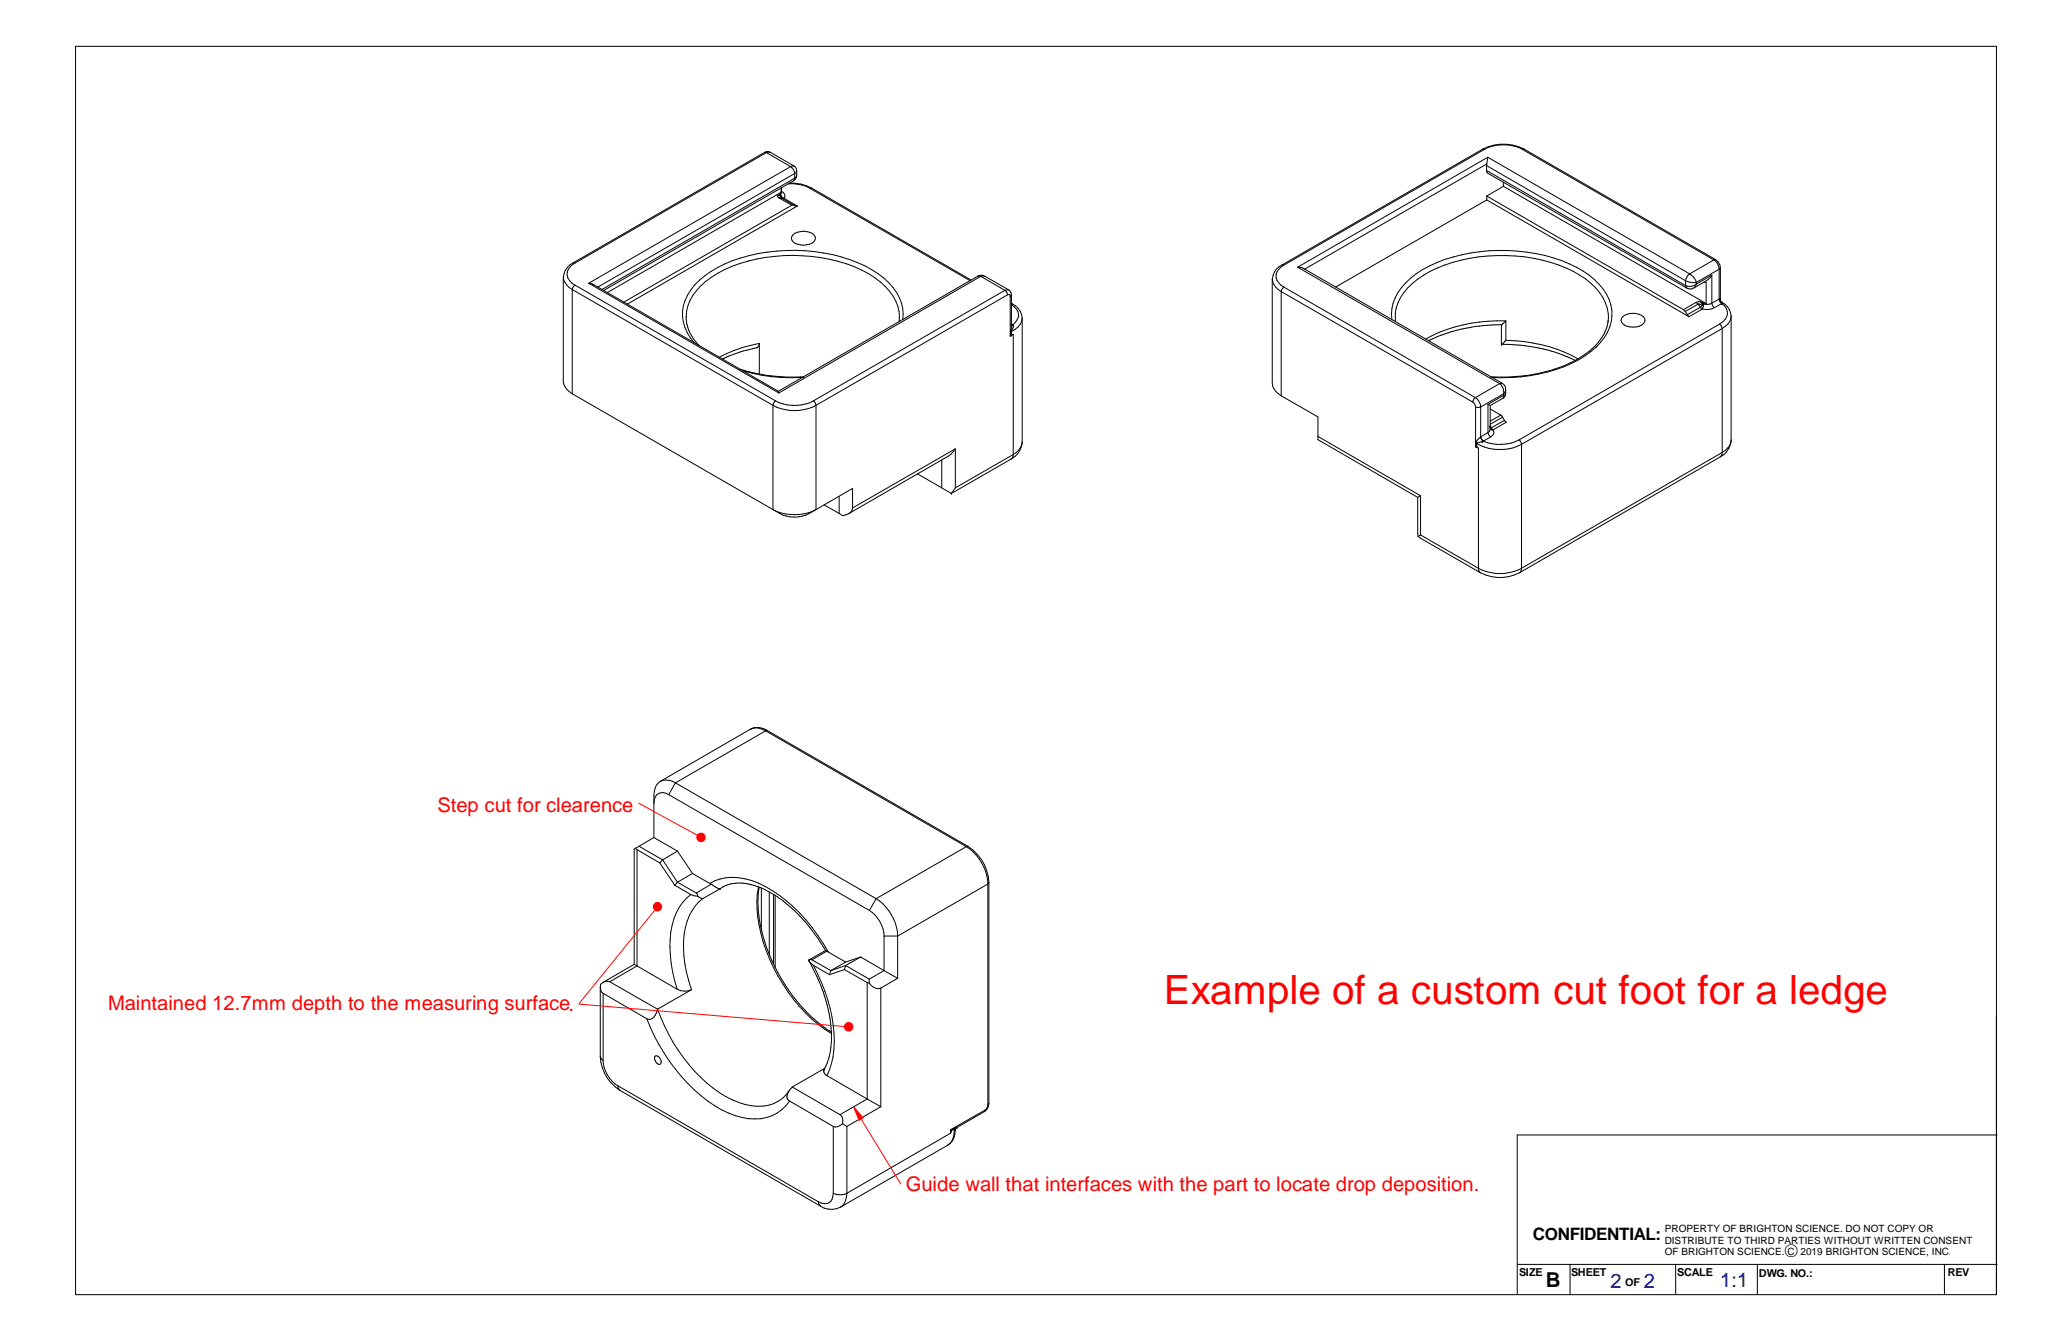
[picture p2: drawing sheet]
<svg xmlns="http://www.w3.org/2000/svg" width="432mm" height="279mm" viewBox="0 0 432 279" stroke-linecap="round" stroke-linejoin="round" font-family="sans-serif">
<g fill="none" stroke="#000" stroke-width=".21">
<path d="M15.7 9.7h400.4v260h-400.4zM159.3 31.8h.4M159.3 31.8l-39.9 23M159.7 31.8l5.1 2.9M159.7 31.8l-39.9 23M160.5 31.7l-.8 .1M160.5 31.7l5 2.9M160.5 31.7l-.8-.1-.4 .2M162.8 39.8h.1M162.8 39.2l-.1 1.3M162.9 39.8l-.1 .1M162.9 39.8a.99 .99 0 0 1 .5 1.5"/>
<path d="M164.3 38.3a8.4 8.4 0 0 1 4.5 .9M164.5 38.1a8.8 8.8 0 0 1 4.7 1.1M164.8 34.7a1.76 1.76 0 0 1 .8 1.5M164.8 34.7l-42.1 24.3M165.4 37.7l-39.6 22.8M165.5 34.6l-.7 .1M165.5 34.6l.5 .6v.4M165.6 36.2l-41 23.6M165.6 37.1l-40.2 23.2M165.6 36.2v.9M165.6 37.1l-.2 .6M166 36.4l-.1 .4-.3 .3"/>
<path d="M166 35.6l-.4 .6M166 35.6v.8M166 36.4v.5l-.6 .8M168.8 39.2l33.3 19.3M169.2 39.2h-.4M169.2 39.2l33.2 19.1M119.4 54.8h.4M119.4 54.8a3.6 3.6 0 0 0-2 2.9M119.8 59.4l-.5 .9M119.8 54.8a2.42 2.42 0 0 0-1.6 2.3 2.42 2.42 0 0 0 1.6 2.3M119.8 59.4l41.8 24.1M122.7 59l.8 .2"/>
<path d="M122.7 59l39.6 22.9M123.5 59.2h.1M123.6 59.2h.1M123.6 59.2l38.6 22.3M162 40.8l.3 .4M162.3 41.2l2.7 1.6M162.3 41.2h.4l2.7 1.5M162.5 40.5l.2 .3M162.5 40.5l-.5 .3M162.6 41h.1M162.6 41.1h.1M162.6 40.4l.1 .1"/>
<path d="M162.6 40.8l.1 .1M162.6 40.8h-.6M162.6 40.4l.2-.4-36.2 21M162.6 40.4l-.1 .1M162.6 40.9v.1M162.7 40.9h.1M162.7 41.1h.1M162.7 40.8h.1M162.7 40.5l.3 .6 .4 .2M162.7 40.5v.3M162.7 40.9l.3 .5 .4-.1M163.4 41.3l2.8 1.6"/>
<path d="M165 42.8l-35 20.1M165.3 48.9a3.4 3.4 0 0 1 4.3 0 1.18 1.18 0 0 1 .2 1.3 1.18 1.18 0 0 1-1.1 .7 3.9 3.9 0 0 1-3.4-.5 .93 .93 0 0 1 0-1.5zM165.4 42.7l.4 .3 .4-.1M165.4 42.7l-.4 .1M166.2 42.9l-35.5 20.5M203.8 57.5l-41.6 24M203.8 57.5l1-.1 .4 .2M203.8 57.5l.6 .1M204.4 57.6l.5-.2 .4 .2 4.9 2.8M204.4 57.6l5 2.9M204.4 57.6l-42.1 24.3M119.3 60.3v21.7"/>
<path d="M119.3 60.3a3.5 3.5 0 0 1-1.9-2.6v21.8a3.3 3.3 0 0 0 1.9 2.5M119.3 60.3l41.8 24.2M143 66a10.2 10.2 0 0 1 5.3-8.2 31.1 31.1 0 0 1 18.9-4.5 27.9 27.9 0 0 1 16.2 5.4 10 10 0 0 1 4.1 7.3M143 66v.1M143 66a8.2 8.2 0 0 0 2.7 6M154.2 76.9a38.3 38.3 0 0 0 13.2 1.6M154.8 77.3a35.8 35.8 0 0 0 12.4 1.4M158.2 71.5a28.6 28.6 0 0 0-8.3 2.9M158.2 71.5a1.16 1.16 0 0 1-1.3 1.1l-2.6 .7-3.8 1.5M158.2 71.5v6.4M167.5 78.5h.1M187.4 66v1"/>
<path d="M188.1 66.6a9.5 9.5 0 0 0-3.9-8.7 29.4 29.4 0 0 0-16.5-5.7 33.7 33.7 0 0 0-19.5 4.4 11.6 11.6 0 0 0-6 8.2 9.2 9.2 0 0 0 2.5 6.7M209.4 60.5l.3 .2 .3 .7M209.4 60.5l-39.9 23M210 61.4l.3-.1 .2 .2v.3M210 61.4l-39.9 23.1M210.2 60.4l-.8 .1M210.2 60.4l.3 .3 .3 .8M210.5 61.8v8.2M210.7 69.9l-.2 .1M210.7 69.8h.1M210.7 69.7h.1M210.8 69h.1"/>
<path d="M210.8 67.5l.3 .1M210.8 69.1l-.1 .1M210.8 61.5l-.3 .3M210.8 63.3h.2M210.8 63.5a2.32 2.32 0 0 1 1.5 2 2.32 2.32 0 0 1-1.2 2.1M210.8 69.1v.6h.4M210.8 61.5l-.1 8.3M210.8 63.2a3.6 3.6 0 0 1 2.2 3.1M211.1 67.6l-.3 .1M211.1 67.6h.1M211.1 67.7h.1M211.2 67.7h.1"/>
<path d="M211.2 67.8l-.4 1.2M211.2 69.7l-.7 .3M211.2 69.7v25M213 66.3v25.8M213 66.3a3.3 3.3 0 0 1-2.2 2.8M119.3 82l41.8 24.2M161.1 84.5v21.7M161.6 83.5l-.3 .3-.2 .7M162.2 81.5h.1M162.2 81.6l.1 .3M169.5 83.5l.3 .3 .3 .7M169.5 83.5a8.7 8.7 0 0 1-7.9 0"/>
<path d="M170.1 84.5a9.7 9.7 0 0 1-9 0M170.1 84.5v21.7M191.2 98.7l5.1 2.9M196.3 95.8v5.8M199.1 93.5l-.9 1.1-.5 .4-20.8 12M199.1 93.5v8.1M199.1 93.5l-21.4 12.3M210.7 95.6l-12.5 7.2M211.2 94.7l-.1 .4-.4 .5M211.2 94.7l-12.1 6.9M213 92.1a3.3 3.3 0 0 1-1.8 2.6M213 92.1a4.4 4.4 0 0 1-2.3 3.5"/>
<path d="M161.1 106.2a7.2 7.2 0 0 0 9 0M170.1 106.2a10 10 0 0 1-9 0M171.7 105.2l3.2 1.8M174.9 103.4v3.6M174.9 107l.7 .4 1.3-.4M177.7 105.8l-.4 .9-.4 .3M177.7 105.8v-4l-7.6 4.4M198.2 102.8h.1M199.1 101.6l-.9 1.2-1.9-1.2M156.4 152a3.4 3.4 0 0 1 3.5 .2M159.6 152.3l41.8 24.1M159.6 152.3a3.3 3.3 0 0 0-3.2-.4l-18.8 10.9"/>
<path d="M159.6 152.3l-18.8 10.8M159.9 152.2l41.9 24.2M159.9 152.2l-.3 .1M132.4 176.7l.4 .3M132.4 176.7l-.2 .2v24M132.8 177l4.7 2.8M132.8 177v24.3M133.2 176.3l4.9 2.9M133.2 176.3l-.8 .4M136.3 174.5l-3.1 1.8M136.3 174.5l4.9 2.8M137.5 179.8l3.1 4.6"/>
<path d="M137.6 162.8a3.1 3.1 0 0 0-1.3 2.9v8.8M137.6 162.8a3.1 3.1 0 0 1 3.2 .3M138.1 179.2l3.1 4.6M138.1 179.2l-.6 .6M139.4 165.6l41.8 24.1M139.4 165.6a1.89 1.89 0 0 0-2.2-.2 1.89 1.89 0 0 0-.9 1.9M140.8 163.1l41.8 24.1M140.8 163.1l-1.4 2.5M141.2 177.3l-3.1 1.9M141.2 177.3l3.1 4.7M201.4 176.4l-18.8 10.8M201.4 176.4a9.9 9.9 0 0 1 4.5 7.8"/>
<path d="M201.8 176.4a9.4 9.4 0 0 1 4.3 7.5M201.8 176.4h-.4M140.6 184.4l3.4 2M141.2 183.8l3.9 2.3M141.2 183.8l-.6 .6M144 186.4l1.4 .3M144 186.4a11.8 11.8 0 0 0-4.3 9.3 28.2 28.2 0 0 0 1.4 10.4M144.3 182l-3.1 1.8M144.3 182l3.6 2.1M145.1 186.1l.3 .6M145.4 186.7a1.24 1.24 0 0 0 1.2 .5M146.6 187.2a11 11 0 0 0-4.1 8.9 26.5 26.5 0 0 0 1.6 10.1"/>
<path d="M147.9 184.1l.3 .1M147.9 184.1a11 11 0 0 1 10.2-.1 33.2 33.2 0 0 1 14.5 14.4M148.2 184.2l-3.1 1.9M148.2 184.2l1.3 .8 .6 .1M150.1 185.1h.1M150.2 185.1l-3.6 2.1M150.2 185.1h.1M150.2 185.1a8.1 8.1 0 0 1 7.6-.4l1.5 .6 1.9 1.1M158.1 184.8a25.5 25.5 0 0 0 2.3 15.1 34.1 34.1 0 0 0 12.9 15.4M158.2 184.9a28.2 28.2 0 0 0 3.4 16.7 33.4 33.4 0 0 0 11.7 13.5M158.7 185v8.8M160.3 185.8v13.1"/>
<path d="M161.2 186.4a34.1 34.1 0 0 1 10.8 11.6M161.2 186.4v14.5M161.5 186.6v15M169.2 200l-.3-.1-.4 .2M169.2 200l3.9 2.2M172 198h.1M172 198l-3.5 2.1M172.1 198h.1M172.1 198l.2 .2M172.3 198.2l.3 .2M172.3 198.2l-3.1 1.8M172.6 198.4l3.6 2"/>
<path d="M179.4 199.4l-3.2 1M179.4 199.4l4.8 2.8M179.4 199.4l-3.2 1.8M181.2 189.7a6.7 6.7 0 0 1 3 5.3M182.6 187.2l-1.4 2.5M182.6 187.2a10.1 10.1 0 0 1 4.5 7.8M184.2 195h2.9M184.2 195v7.2M187.1 195v8.8M205.9 184.2l-18.8 10.8M205.9 184.2v46.1M206.1 183.9v46.1"/>
<path d="M206.1 183.9l-.2 .3M125.1 205.7l.2 1 .4 .3M125.1 205.7v14.4M125.7 204.7l-.5 .4-.1 .6M125.7 207v13.9M125.7 207l9.1 5.3M127.1 204.6l9.9 5.7M127.1 204.6l-.9-.1-.5 .2M132.2 200.9l-6.5 3.8M132.2 200.9l.6 .4M132.8 201.3l8.3 4.8M132.8 201.3l-5.7 3.3"/>
<path d="M134.8 212.3a38.5 38.5 0 0 0 14.1 18.1 14.1 14.1 0 0 0 10.9 2.4 8.2 8.2 0 0 0 4.7-3.4M137 210.3a35.9 35.9 0 0 0 12.9 17.4 13.6 13.6 0 0 0 10.2 2.6 7.2 7.2 0 0 0 4.3-3M137 210.3l-.3 .9a1.45 1.45 0 0 1-1.9 1.1M141.1 206.1a3.4 3.4 0 0 0 3 .1M144.1 206.2l-7.1 4.1M168.5 200.1a32.3 32.3 0 0 1 4.7 17.3 11.7 11.7 0 0 1-1.5 5.4M168.5 200.1l.4 .6 .6 .4M169.5 201.1a31.9 31.9 0 0 1 4.1 19.1l-.8 2.7-.5 1.2M169.5 201.1l3.3 2M173.1 202.2l-.3 .9M176 202l-3.2 1.1M176 202l4.7 2.7"/>
<path d="M176.2 200.4l-3.1 1.8M176.2 201.2l-3.1 1M176.2 201.2l-.2 .8M176.2 201.2l4.9 2.8M180.7 204.7l.4 .2M180.7 204.7v24.3M181.1 204.9a2.16 2.16 0 0 0 2.5 1M181.1 204v.9M183.6 205.9v24.7M184.2 202.2l-3.1 1.8M184.2 202.2l2.9 1.6M187.1 203.8l-3.5 2.1"/>
<path d="M125.1 220.1a8.8 8.8 0 0 0 4.1 7.1M125.1 220.1l.2 .6 .4 .2M125.7 220.9a6.6 6.6 0 0 0 3.1 5.3M128.8 226.2l41.8 24.2M128.8 226.2v.5l.4 .5M129.2 227.2l41.8 24.1M136.4 220.2l.2-.2a1.14 1.14 0 0 1 1.1 1.7 1.06 1.06 0 0 1-1.3-1.2zM164.5 229.4l9.2 5.3M165.1 226.5l9.9 5.7M165.1 226.5l-.6 .7a1.53 1.53 0 0 0-.1 2.1l.1 .1M171.7 222.8h.1M171.7 222.8v.7l.6 .6"/>
<path d="M171.9 222.6l-6.8 3.9M172.3 224.1l8.4 4.9M173.7 234.7v13.9M175 232.2a1.63 1.63 0 0 1 .6 1.9M175.6 234.1l.9 .6M175.6 234.1a1.91 1.91 0 0 1-1.9 .6M176.5 234.7v13.9M180.7 229l-5.7 3.2M180.7 229l2.9 1.6M183.6 230.6l-7.1 4.1M197.5 238.6l-22.3 12.9M198.1 236.1l-21.6 12.5"/>
<path d="M198.1 235.4v.7M198.1 235.4l.1 .1M198.2 235.6h.1M198.2 235.5h.1M198.2 235.6l-.1 .5M198.8 235.1l-.6 .4M198.8 235.1v.1M198.8 235.2a3.7 3.7 0 0 1-1.3 3.4M198.8 235.2l-.6 .4M198.9 235.2h.1M199 235.3h.1M199 235.3l.1 .2"/>
<path d="M199.1 235.5a3.4 3.4 0 0 1-1.6 3.1M199.4 234.9h.1M199.4 234.9l-.6 .2M199.4 234.9l-.3 .6M205.1 231.6l-5.7 3.3M205.3 231.3l-7.2 4.1M205.3 231.3l-.2 .3M205.9 230.3l-.1 .3-.5 .7M206.1 230l-.4 1.2-.6 .4M206.1 230l-.2 .3M416.2 236.5h-100v33M170.6 250.4v.4l.4 .5"/>
<path d="M171 251.3a4.1 4.1 0 0 0 4.2 .2M173.7 248.6a1.88 1.88 0 0 1-1 2 1.88 1.88 0 0 1-2.1-.2M176.5 248.6a3.4 3.4 0 0 1-2.8 0M176.5 248.6a3.6 3.6 0 0 1-1.3 2.9M316.2 263.4h100M327.2 263.4v6.3M349.2 263.4v6.1M366.2 263.4v6.3M405.2 263.4v6.1"/>
</g>
<path d="M177.9 230.6l9.8 16.1" fill="none" stroke="#f00" stroke-width=".21"/>
<path d="M177.9 230.6l2 2.3-.9 .5z" fill="#f00"/>
<path d="M120.7 209.2l56.2 4.8M177.9 230.6l2 2.3-.9 .5z" fill="none" stroke="#f00" stroke-width=".21"/>
<g fill="none" stroke="#000" stroke-width=".21">
<path d="M309 31.1l-41.8 24.1M309 31.1a9.5 9.5 0 0 1 8.6 0M309 31.1h.4M309.4 31.1l-41.9 24.1M309.8 35.5l.2 .6 41.5 23.9M309.8 34.5l41.5 24M309.8 35.5l41.5 24M309.8 34.5v1M309.8 34.2v.3M309.8 34.2l-37.9 21.9M310 32.8l-39.6 22.9M310 32.8l42.1 24.3"/>
<path d="M310 32.8l-.2 1.4M313.3 37.9v.9M313.3 38.8l42.3 24.4M313.3 38.8l-3.5 2.1M317.2 31.1a8.7 8.7 0 0 0-7.8 0M317.2 31.1l40 23M317.6 31.1l39.9 23M317.6 31.1h-.4M267.2 55.2a3.4 3.4 0 0 0-2 2.9M267.2 55.2h.3M267.5 59.8l40 23M267.5 55.2a2.42 2.42 0 0 0-1.6 2.3 2.42 2.42 0 0 0 1.6 2.3"/>
<path d="M267.5 59.8l-.5 .9M270.4 55.7l42.1 24.2M270.4 55.7l1.1 .1 41.6 24.1M309.8 41.7l42.2 24.3M309.8 41.7l-31.5 18.1M309.8 40.9l41 23.6M309.8 40.9v.8M351.3 59.5l.2 .5M351.3 58.5v1M351.3 58.5l1.4 .4 .8-.1M352.1 57.1a1.94 1.94 0 0 0-.8 1.4M352.1 57.1l.7 .6 .7 1.1"/>
<path d="M353 60l-.5 .2-1-.2M353.5 58.8v.4M353.5 59.2l-.5 .8M353.5 59.2a2.27 2.27 0 0 1-2.2 .3M355.1 58.8h.5v4.4M356.7 57.3l-3.2 1.9M356.7 57.3l-.6 .9-3.1 1.8M356.7 57.3v5.9M357.2 54.1l-5.1 3M357.2 54.1a2.31 2.31 0 0 1 1.1 2M357.5 54.1l.9 1 .1 .7M357.5 54.1h-.3"/>
<path d="M358.3 56.1l-4.8 2.7M358.3 56.1v6.2M358.5 55.8v6.6l.1 .3 .3 .3M358.5 55.8l-.2 .3M267 60.7v21.8M267 60.7l39.9 23.1M267 60.7a3.5 3.5 0 0 1-1.9-2.6v21.7a3.3 3.3 0 0 0 1.9 2.7M290.1 66.6a9.6 9.6 0 0 1 3.9-8.6 28.7 28.7 0 0 1 16.3-5.8 34.7 34.7 0 0 1 19.6 4.3 11.6 11.6 0 0 1 6 8.2 9.8 9.8 0 0 1-4.3 8.5 30 30 0 0 1-18.7 5.5h-1.9M290.8 66.8v.2M290.8 66.8a9.7 9.7 0 0 1 4.7-8.7 30.5 30.5 0 0 1 18.4-4.8 30.2 30.2 0 0 1 16.6 4.8 10.2 10.2 0 0 1 4.7 8v.7M297.1 70.7a32.6 32.6 0 0 1 16.7-3.9v4.1M310.7 78.5h.1"/>
<path d="M312.5 79.9l-5 2.9M312.5 79.9a2.56 2.56 0 0 1 .7 3.1M312.9 71.8h.1M312.9 71.8a33.7 33.7 0 0 1 15.4 3.3M312.9 67.6a33.5 33.5 0 0 0-15.2 3.4M312.9 67.6v4.1M312.9 67.6h.1M313 67.6h.1M313.1 79.9l.6 .7 .1 .6M313.1 79.9h-.6M313.7 66.9l-.7 .7M313.8 66.9h.1"/>
<path d="M313.8 70.9a32.1 32.1 0 0 1 15 3.9M313.8 70.9l-.9 .9M335.1 66.9h.1M335.1 66.9a11 11 0 0 1-5.7 7.6 33.2 33.2 0 0 1-18.6 4M335.2 66.8l-.1 .1M338.2 66a3.4 3.4 0 0 1 4.5 .3 1.57 1.57 0 0 1-1.7 1.8 2.98 2.98 0 0 1-3.1-1v-.8zM350.8 64.5l.4 .4M351.2 64.9l.4 .7M351.6 65.6l.4 .4M353.5 63l-2.7 1.5M353.5 63l1.3 1.4M354.2 62.8l.5 .3"/>
<path d="M354.2 62.8l-.7 .2M354.2 62.8l.6 .6M354.7 63.1h.2M354.7 63.1l.1 .4 .2-.1M354.8 64.4l-2.8 1.6M354.8 63.6l-.4 .4-2.8 1.6M354.8 63.6l-.9-.2-2.7 1.5M354.8 63.4v.2M354.9 63.1l.7 .1M354.9 63.1l.1 .3M355 63.4l-.2 1M356.7 63.2l-.8 .2h-.9"/>
<path d="M356.7 63.2l.1 .3 .5 .6M357.3 64.1a3.5 3.5 0 0 1-2.5 .3M358.3 62.3l.1 .4M358.3 62.3l-1.6 .9M358.3 62.3h.1M358.4 62.7l.4 .5M358.4 67.5l.2 .3 .3 .7M358.4 67.5l-41.8 24.2M358.4 62.2h.1M358.4 62.2l-.1 .1M358.5 62.3h.1M358.8 63.2h.1"/>
<path d="M358.8 63.2a2.24 2.24 0 0 1 .2 3.9l-.6 .4M358.8 63.2l-1.5 .9M358.9 63a3.6 3.6 0 0 1 1.9 2.8M358.9 63h.1M358.9 63.2h.1M358.9 68.5v25.8M358.9 68.5l-41.8 24.1M358.9 63.1h.1M358.9 63.1v.1M360.8 65.9v25.8M360.8 65.8a3 3 0 0 1-1.9 2.7M267 82.5l7.7 4.4v4.7l20.7 12"/>
<path d="M274.7 90.9l21.3 12.4M306.9 83.8l.3 .2 .3 .8M307.5 82.8a2.6 2.6 0 0 1 1.1 2M307.5 82.8l-.3 .3-.3 .7M307.5 93l.6 .4M307.5 84.8v8.2M307.6 92.3v.7M307.6 93h.1M307.6 92.3l.2 .1M307.6 93h-.1M307.7 93h.1M307.8 92.3h.1"/>
<path d="M307.8 92.4h.1M307.8 92.4v.6l.3 .4M307.8 92.4a9.9 9.9 0 0 0 9.3 .2M308.1 93.4v25M308.6 91h.1M308.6 91l-.8 .8-.2 .5M308.6 84.8v6.2M308.6 84.8h-1.1M308.6 91l.1 .3 .4 .6M308.9 91.7l.2 .2M308.9 92h.1M308.9 92l-1 .2"/>
<path d="M309 92h.1M309.1 91.9l-.1 .1M309.1 91.9h.1M310.1 90.1l.5 1M310.1 90.1l-1.5 .9M310.1 84.2l.5 .3M310.1 84.2v5.9M310.3 88.8l.3 .4M310.6 84.5v5M310.6 89.5l-.2 .3-.3 .3M310.6 85.2l2.2 1.3M310.6 88.6l.2 .6"/>
<path d="M310.6 89.5l.6 .1M310.6 91.1l-1.5 .8M310.8 89.2h-.2M310.8 89.2l.4 .4M311.2 89.6a1.01 1.01 0 0 1-.6 1.5M312.8 86.5l.3 .4M312.8 86.5l-2.2 1.3M313.1 86.9l.4 .7M313.1 86.9l-2.5 1.5M313.2 83l-2.6 1.5M313.5 87.6l.4 .4-2.7 1.6M313.5 87.6l-2.7 1.6"/>
<path d="M313.8 81.2v.8M313.8 82l-.1 .4-.5 .6M313.8 81.2l-.1 .4-.3 .4-4.8 2.8M313.8 82l-.1 .2-3.6 2M316.6 91.7a9 9 0 0 1-7.5 .2M316.6 91.7l.4 .5 .1 .4M317.1 92.6v25.8M358.5 95.2l-41.8 24.1M358.9 94.3v.4l-.4 .5M358.9 94.3l-41.8 24.1M360.8 91.7a2.93 2.93 0 0 1-1.9 2.6M360.8 91.7a4.2 4.2 0 0 1-2.3 3.5"/>
<path d="M295.4 103.6l.1 8.2M295.5 111.8l13 7.5M296 111.5l-.5 .3M296 103.3l-.6 .3M296 111.5l12.1 6.9M296 103.3v8.2M308.1 118.4v.4l.4 .5M308.5 119.3a8.8 8.8 0 0 0 8.2 0M317.1 118.4l-.2 .7-.2 .2M317.1 118.4a9.7 9.7 0 0 1-9 0"/>
</g>
<circle cx="176.8" cy="213.9" r=".99" fill="#f00"/>
<path d="M137 188.9l-16.3 20.2" fill="none" stroke="#f00" stroke-width=".21"/>
<circle cx="137" cy="188.9" r="1" fill="#f00"/>
<path d="M133.1 167.3l13 7.2" fill="none" stroke="#f00" stroke-width=".21"/>
<circle cx="146.1" cy="174.5" r="1" fill="#f00"/>
<text font-size="8.4" fill="#f00" x="242.6" y="209.1">Example of a custom cut foot for a ledge</text>
<text font-size="4.3" x="322.2" y="268.2">B</text>
<g font-size="4.2" fill="#f00">
<text x="91.1" y="169.2">Step cut for clearence</text>
<text x="22.5" y="210.4">Maintained 12.7mm depth to the measuring surface.</text>
<text x="188.8" y="248.2">Guide wall that interfaces with the part to locate drop deposition.</text>
</g>
<g font-size="4.2" fill="#000080">
<text x="335.6" y="268.4">2</text>
<text x="342.6" y="268.4">2</text>
<text x="358.5" y="268.1">1:1</text>
</g>
<text font-size="3.6" x="319.4" y="258.4">CONFIDENTIAL:</text>
<text font-size="2.7" x="371.9" y="261.6">e</text>
<g font-size="2.3">
<text x="316.6" y="265.8">SIZE</text>
<text x="327.4" y="265.8">SHEET</text>
<text x="338.7" y="267.8">OF</text>
<text x="349.5" y="265.9">SCALE</text>
<text x="366.6" y="266">DWG. NO.:</text>
<text x="405.9" y="265.9">REV</text>
</g>
<g font-size="2.1">
<text x="346.9" y="256.8">PROPERTY OF BRIGHTON SCIENCE. DO NOT COPY OR</text>
<text x="346.9" y="259.1">DISTRIBUTE TO THIRD PARTIES WITHOUT WRITTEN CONSENT</text>
<text x="346.9" y="261.5">OF BRIGHTON SCIENCE. C 2019 BRIGHTON SCIENCE, INC</text>
</g>
<text font-size="1.4" x="406.1" y="261.5">.</text>
</svg>
